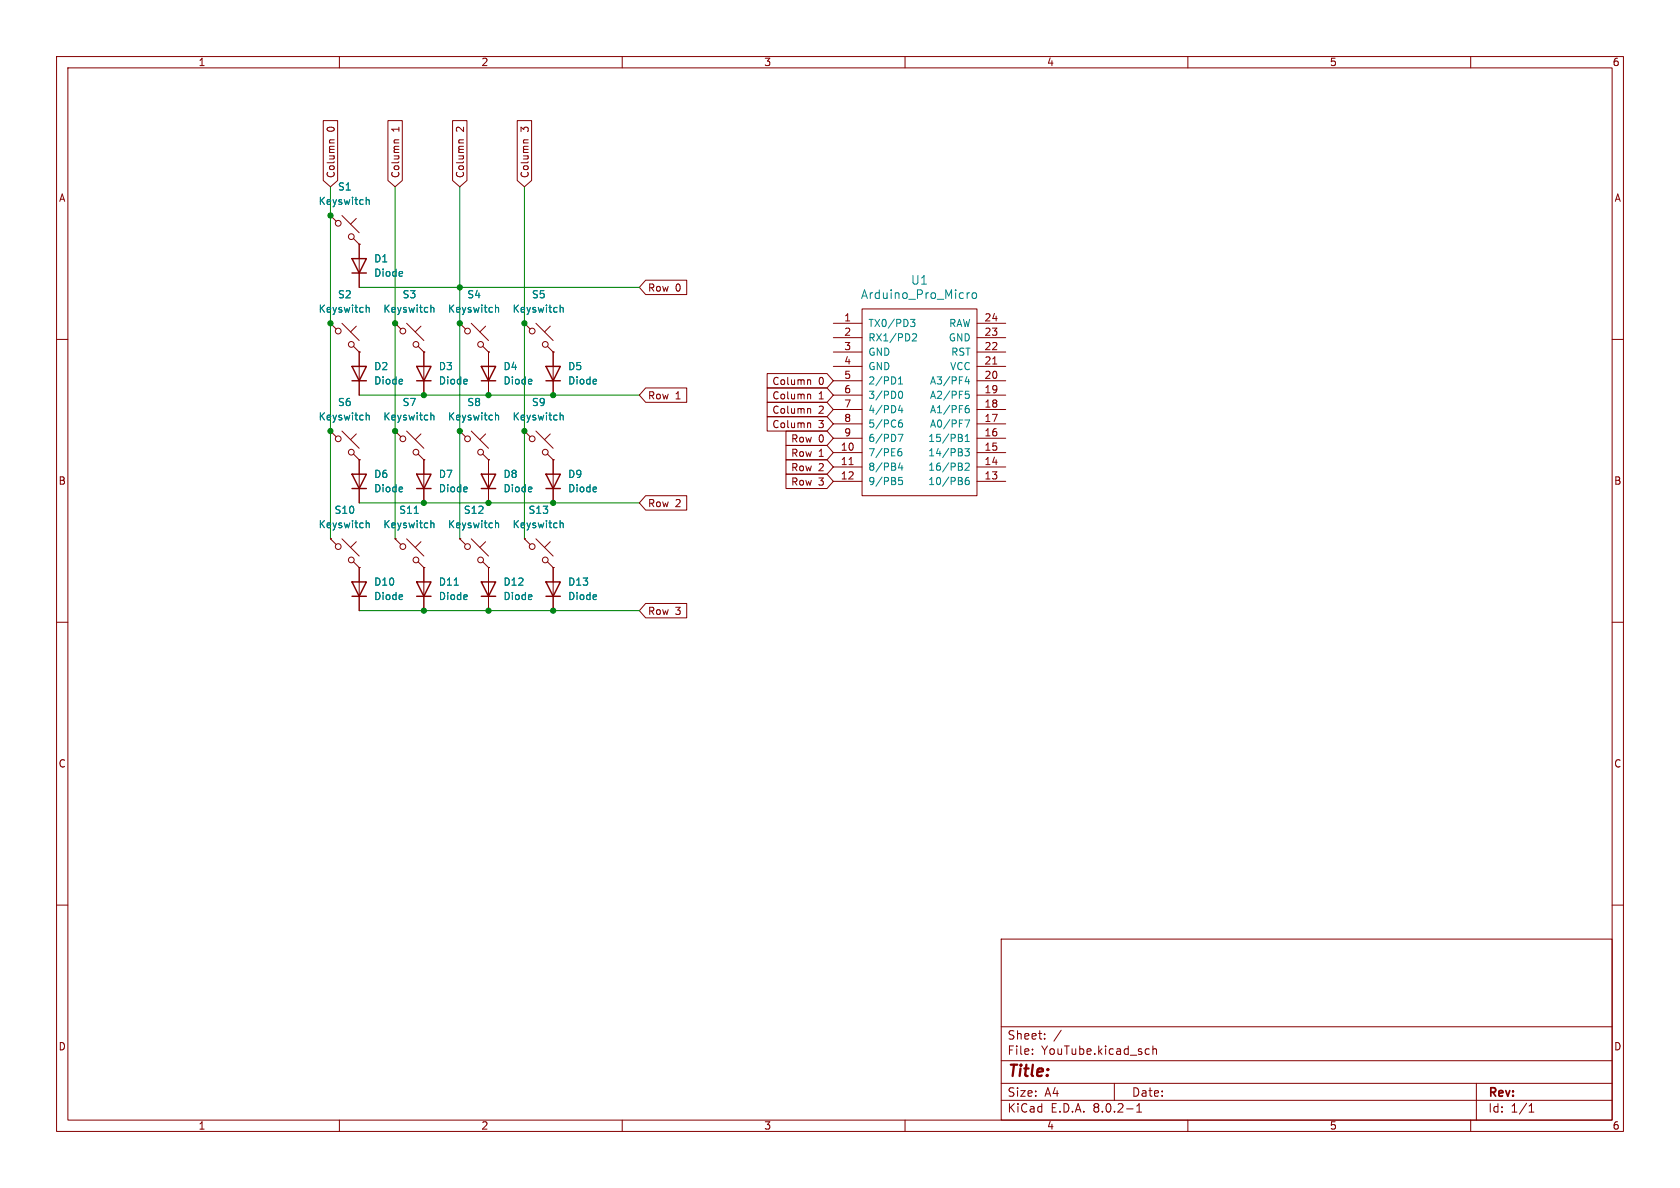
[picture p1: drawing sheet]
<svg xmlns="http://www.w3.org/2000/svg" width="297mm" height="210mm" viewBox="0 0 297 210" stroke-linecap="round" stroke-linejoin="round" font-family="sans-serif">
<g fill="none" stroke="#840000" stroke-width=".18">
<path d="M10 10h277v190h-277zM12 12h273v186h-273zM60 10v2M110 10v2M160 10v2M210 10v2M260 10v2M57.1 21.3h2.6v10.6l-1.3 1.1-1.3-1.1zM58.4 38.1l1 1M58.4 38.1h.1M59.1 24.7h-.7l-.2 .4M60.5 38.1l3 3"/>
<path d="M63 38.6l-1 1M68.6 21.3h2.5v10.6l-1.3 1.1-1.2-1.1zM70.5 24.7h-.6l-.2 .4M80 21.3h2.6v10.6l-1.3 1.1-1.3-1.1zM82 24.7h-.7l-.2 .4M91.4 21.3h2.6v10.6l-1.3 1.1-1.3-1.1zM93.4 24.7h-.7l-.2 .4M10 60h2M58.4 57.2l1 1M58.4 57.2h.1M60.5 57.2l3 3M62.5 42.2l1 1"/>
<path d="M63 57.7l-1 1M63.5 43.2h.1M63.5 43.2v7.6M69.8 57.2l1.1 1M69.8 57.2h.1M71.9 57.2l3 3M74.4 57.7l-1 1M81.3 57.2l1 1M81.3 57.2h.1M83.3 57.2l3.1 3M85.9 57.7l-1.1 1M92.7 57.2l1 1"/>
<path d="M92.7 57.2h.1M94.7 57.2l3.1 3M97.3 57.7l-1 1M114.1 49.5h7.3v2.6h-7.3l-1.1-1.3zM147.3 57.2h5.1M147.3 59.7h5.1M152.4 54.6h20.3v33h-20.3zM172.7 57.2h5.1M172.7 59.7h5.1M285 60h2M58.4 76.2l1 1M58.4 76.2h.1"/>
<path d="M60.5 76.2l3 3M62.5 61.2l1 1M63 76.7l-1 1M63.5 62.2h.1M63.5 62.2v7.7M69.8 76.2l1.1 1M69.8 76.2h.1M71.9 76.2l3 3M73.9 61.2l1 1M74.4 76.7l-1 1M74.9 62.2h.1M74.9 62.2v7.7"/>
<path d="M81.3 76.2l1 1M81.3 76.2h.1M83.3 76.2l3.1 3M85.3 61.2l1.1 1M85.9 76.7l-1.1 1M86.4 62.2h.1M86.4 62.2v7.7M92.7 76.2l1 1M92.7 76.2h.1M94.7 76.2l3.1 3M96.8 61.2l1 1M97.3 76.7l-1 1"/>
<path d="M97.8 62.2h.1M97.8 62.2v7.7M114.1 68.6h7.3v2.5h-7.3l-1.1-1.2zM135.6 73.7h10.6l1.1 1.2-1.1 1.3h-10.6zM135.6 71.1h10.6l1.1 1.3-1.1 1.3h-10.6zM135.6 66h10.6l1.1 1.3-1.1 1.3h-10.6zM135.6 68.6h10.6l1.1 1.3-1.1 1.2h-10.6zM138.9 76.2h7.3l1.1 1.3-1.1 1.2h-7.3zM138.9 78.7h7.3l1.1 1.3-1.1 1.3h-7.3zM142.9 74.8l.4 .1v.7M142.9 67.1l.4 .2v.7M142.9 69.7l.4 .2v.6"/>
<path d="M142.9 72.2l.4 .2v.7M147.3 77.5h5.1M147.3 74.9h5.1M147.3 72.4h5.1M147.3 69.9h5.1M147.3 67.3h5.1M147.3 64.8h5.1M147.3 62.2h5.1M172.7 77.5h5.1M172.7 74.9h5.1M172.7 72.4h5.1M172.7 69.9h5.1"/>
<path d="M172.7 67.3h5.1M172.7 64.8h5.1M172.7 62.2h5.1M175.5 64.4h.7M58.4 95.3l1 1M58.4 95.3h.1M60.5 95.3l3 3M62.5 80.3l1 1M62.5 99.3l1 1M63 95.8l-1 1M63.5 81.3h.1M63.5 81.3v7.6"/>
<path d="M69.8 95.3l1.1 1M69.8 95.3h.1M71.9 95.3l3 3M73.9 80.3l1 1M73.9 99.3l1 1M74.4 95.8l-1 1M74.9 81.3h.1M74.9 81.3v7.6M81.3 95.3l1 1M81.3 95.3h.1M83.3 95.3l3.1 3M85.3 99.3l1.1 1"/>
<path d="M85.3 80.3l1.1 1M85.9 95.8l-1.1 1M86.4 81.3h.1M86.4 81.3v7.6M92.7 95.3l1 1M92.7 95.3h.1M94.7 95.3l3.1 3M96.8 80.3l1 1M96.8 99.3l1 1M97.3 95.8l-1 1M97.8 81.3h.1M97.8 81.3v7.6"/>
<path d="M114.1 87.6h7.3v2.6h-7.3l-1.1-1.3zM138.9 81.3h7.3l1.1 1.3-1.1 1.2h-7.3zM138.9 83.8h7.3l1.1 1.3-1.1 1.3h-7.3zM147.3 80h5.1M147.3 82.6h5.1M147.3 85.1h5.1M150.1 82.1h.7M172.7 80h5.1M172.7 82.6h5.1M172.7 85.1h5.1M10 110h2M63.5 100.3h.1"/>
<path d="M63.5 100.3v7.7M74.9 100.3h.1M74.9 100.3v7.7M86.4 100.3h.1M86.4 100.3v7.7M97.8 100.3h.1M97.8 100.3v7.7M114.1 106.7h7.3v2.5h-7.3l-1.1-1.2zM285 110h2M10 160h2M285 160h2M177 166h108v32h-108z"/>
<path d="M60 198v2M110 198v2M160 198v2M177 194.5h108M177 191.5h108M177 187.5h108M177 181.5h108M182.5 186.3v.1M182.5 185.5v.1M184.7 183.6v.1M184.7 182.8v.1M187.6 182.1l-1.3 2"/>
<path d="M197 191.5v3M199.2 196h1.1M201 196.6h.8M201 195.5l.4-.4v1.5M202.7 185.4l.5 .1M203.2 186.3l-.5 .1M203.8 185.5l.2-.1 .4 .1 .1 .9M203.8 184.9v1.5M210 198v2M260 198v2M261 191.5v6.5M270.3 196.6h.9"/>
<path d="M270.3 195.5l.4-.4v1.5"/>
<circle cx="59.8" cy="39.5" r=".51"/>
<circle cx="59.8" cy="58.5" r=".51"/>
<circle cx="62.1" cy="41.8" r=".51"/>
<circle cx="71.2" cy="58.5" r=".51"/>
<circle cx="82.7" cy="58.5" r=".51"/>
<circle cx="94.1" cy="58.5" r=".51"/>
<circle cx="59.8" cy="77.6" r=".51"/>
<circle cx="62.1" cy="79.9" r=".51"/>
<circle cx="62.1" cy="60.9" r=".51"/>
<circle cx="71.2" cy="77.6" r=".51"/>
<circle cx="73.5" cy="79.9" r=".51"/>
<circle cx="73.5" cy="60.9" r=".51"/>
<circle cx="82.7" cy="77.6" r=".51"/>
<circle cx="85" cy="60.9" r=".51"/>
<circle cx="85" cy="79.9" r=".51"/>
<circle cx="94.1" cy="77.6" r=".51"/>
<circle cx="96.4" cy="79.9" r=".51"/>
<circle cx="96.4" cy="60.9" r=".51"/>
<circle cx="59.8" cy="96.6" r=".51"/>
<circle cx="62.1" cy="99" r=".51"/>
<circle cx="71.2" cy="96.6" r=".51"/>
<circle cx="73.5" cy="99" r=".51"/>
<circle cx="82.7" cy="96.6" r=".51"/>
<circle cx="85" cy="99" r=".51"/>
<circle cx="94.1" cy="96.6" r=".51"/>
<circle cx="96.4" cy="99" r=".51"/>
</g>
<g fill="none" stroke="#008484" stroke-width=".18">
<path d="M64.7 34.9v1.2M64.7 35.4l.2-.1 .3 .1 .1 .7M64.7 53.9v1.3M64.7 54.5l.2-.2 .3 .1 .1 .8M76.2 54.5l.2-.2 .3 .1v.8M76.2 53.9v1.3M87.6 54.5l.2-.2 .3 .1v.8M87.6 53.9v1.3M99 54.5l.2-.2 .3 .1 .1 .8M99 53.9v1.3M161 56.5h.7l-.4 .4 .4 .2v.4l-.2 .2h-.4M161.3 59.1l.5-.1 .2 .4-.7 .9h.7"/>
<path d="M171 51.8v1M171.4 51.8h-.3l-.1 .2M172 51.8h.4l.2 .2v.5l-.2 .3-.4-.1-.2-.2v-.5zM64.7 73v1.2M64.7 73.5l.2-.1 .3 .1 .1 .7M76.2 73.5l.2-.1 .3 .1v.7M76.2 73v1.2M87.6 73.5l.2-.1 .3 .1v.7M87.6 73v1.2M99 73v1.2M99 73.5l.2-.1 .3 .1 .1 .7M158.8 79.9l.4-.1 .2 .2-.1 .5-.3 .1-.2-.1"/>
<path d="M158.8 76.8h.8l-.5 1.2M158.8 69.6l.2-.3 .1-.1a.68 .68 0 0 1 .5 .6 .68 .68 0 0 1-.5 .6l-.1-.1-.2-.4M158.8 75l.3-.3 .3 .1 .2 .2v.3l-.3 .2-.3-.1-.2-.1M158.8 67.9h.8M158.8 67l.4-.4v1.3M159.1 71.6l-.3 .9h.8M159.3 79.3l-.3 .1-.2 .2M159.4 72.1v.9M159.4 74.2l-.3 .1-.3 .5M170 77.4l.2 .2-.2 .4M170 76.9v.4M170.6 79.3h.8l-.5 .5 .4 .1v.6l-.2 .1-.5-.1"/>
<path d="M170.6 74.2h.8l-.5 1.3M170.6 78h.8M170.6 77.1l.4-.3v1.2M170.7 69.7l.4-.1 .3 .3-.2 .5h-.5M170.7 72.3l.4-.1 .3 .2-.2 .5-.3 .1-.2-.2M170.7 69.2h.6M170.9 66.6l-.3 .9h.8M171.2 71.7l-.3 .1-.2 .2M171.2 67v.9M64.7 92v1.3M64.7 92.6l.2-.2 .3 .1 .1 .8M73.2 90.7h.8"/>
<path d="M76.2 92v1.3M76.2 92.6l.2-.2 .3 .1v.8M87.6 92.6l.2-.2 .3 .1v.8M87.6 92v1.3M99 92v1.3M99 92.6l.2-.2 .3 .1 .1 .8M159.1 81.8l-.3 .9h.8M159.4 82.3v.8M159.5 84.4h-.6l-.1 .6 .2-.1h.4l.2 .2-.1 .4-.2 .2-.5-.2M170.6 82l.5-.1 .3 .3-.8 .9h.8M171.2 84.4l-.3 .1a.86 .86 0 0 0 0 1.2l.4-.2 .1-.4-.3-.2h-.3l-.2 .2M80.3 103.4h.7"/>
</g>
<g fill="none" stroke="#840000" stroke-width=".25">
<path d="M62.2 45.7h2.6l-1.3 2.6zM62.2 48.3h2.6M62.2 64.8h2.6l-1.3 2.5zM62.2 67.3h2.6M73.7 64.8h2.5l-1.3 2.5zM73.7 67.3h2.5M85.1 64.8h2.5l-1.2 2.5zM85.1 67.3h2.5M96.5 64.8h2.6l-1.3 2.5zM96.5 67.3h2.6M62.2 83.8h2.6l-1.3 2.6zM62.2 86.4h2.6"/>
<path d="M73.7 83.8h2.5l-1.3 2.6zM73.7 86.4h2.5M85.1 83.8h2.5l-1.2 2.6zM85.1 86.4h2.5M96.5 83.8h2.6l-1.3 2.6zM96.5 86.4h2.6M62.2 102.9h2.6l-1.3 2.5zM62.2 105.4h2.6M73.7 102.9h2.5l-1.3 2.5zM73.7 105.4h2.5M85.1 102.9h2.5l-1.2 2.5zM85.1 105.4h2.5"/>
<path d="M96.5 102.9h2.6l-1.3 2.5zM96.5 105.4h2.6"/>
</g>
<path d="M58.4 33v62.3M69.8 33v62.3M81.3 33v62.3M92.7 33v62.3M63.5 50.8h49.5M63.5 69.9h49.5M63.5 88.9h49.5M63.5 108h49.5" fill="none" stroke="#008400" stroke-width=".18"/>
<g fill="#008400" stroke="#008400" stroke-width=".18">
<circle cx="97.8" cy="88.9" r=".46"/>
<circle cx="92.7" cy="76.2" r=".46"/>
<circle cx="97.8" cy="108" r=".46"/>
<circle cx="86.4" cy="108" r=".46"/>
<circle cx="92.7" cy="57.2" r=".46"/>
<circle cx="97.8" cy="69.9" r=".46"/>
<circle cx="74.9" cy="108" r=".46"/>
<circle cx="81.3" cy="76.2" r=".46"/>
<circle cx="86.4" cy="69.9" r=".46"/>
<circle cx="74.9" cy="69.9" r=".46"/>
<circle cx="58.4" cy="76.2" r=".46"/>
<circle cx="69.8" cy="76.2" r=".46"/>
<circle cx="86.4" cy="88.9" r=".46"/>
<circle cx="74.9" cy="88.9" r=".46"/>
<circle cx="81.3" cy="50.8" r=".46"/>
<circle cx="81.3" cy="57.2" r=".46"/>
<circle cx="58.4" cy="38.1" r=".46"/>
<circle cx="69.8" cy="57.2" r=".46"/>
<circle cx="58.4" cy="57.2" r=".46"/>
</g>
<text font-size="2.8" fill="#840000" x="178" y="190.9">Title:</text>
<g font-size="2.1" fill="#008484">
<text x="152.1" y="53.1">Arduino_Pro_Micro</text>
<text x="161" y="50.5">U1</text>
</g>
<g font-size="2.1" fill="#840000">
<text x="178" y="184">Sheet:</text>
<text x="178" y="186.7">File:</text>
<text x="184.1" y="186.7">YouTube.kicad_sch</text>
<text x="178" y="196.9">KiCad</text>
<text x="178" y="194.1">Size:</text>
<text x="184.7" y="194.1">A4</text>
<text x="185.7" y="196.9">E.D.A.</text>
<text x="193.3" y="196.9">8.0.2-1</text>
<text x="200" y="194.1">Date:</text>
<text x="263" y="194.3">Rev:</text>
<text x="263" y="196.9">Id:</text>
<text x="267.1" y="196.9">1/1</text>
</g>
<g font-size="1.8" fill="#840000">
<text x="35" y="11.9">1</text>
<text x="85" y="11.9">2</text>
<text x="135" y="11.9">3</text>
<text x="185" y="11.9">4</text>
<text x="235" y="11.9">5</text>
<text x="285" y="11.9">6</text>
<text x="59.4" y="23.3" transform="rotate(-90 59.4 23.3)">0</text>
<text x="70.8" y="23.3" transform="rotate(-90 70.8 23.3)">1</text>
<text x="82.2" y="23.3" transform="rotate(-90 82.2 23.3)">2</text>
<text x="93.7" y="23.3" transform="rotate(-90 93.7 23.3)">3</text>
<text x="10.3" y="35.9">A</text>
<text x="59.4" y="31.6" transform="rotate(-90 59.4 31.6)">Column</text>
<text x="70.8" y="31.6" transform="rotate(-90 70.8 31.6)">Column</text>
<text x="82.2" y="31.6" transform="rotate(-90 82.2 31.6)">Column</text>
<text x="93.7" y="31.6" transform="rotate(-90 93.7 31.6)">Column</text>
<text x="285.3" y="35.9">A</text>
<text x="114.5" y="51.8">Row</text>
<text x="119.4" y="51.8">0</text>
<text x="149.2" y="56.9">1</text>
<text x="149.2" y="59.4">2</text>
<text x="173.9" y="59.4">23</text>
<text x="173.9" y="56.9">24</text>
<text x="149.2" y="62">3</text>
<text x="149.2" y="64.5">4</text>
<text x="173.9" y="64.5">21</text>
<text x="173.9" y="62">22</text>
<text x="114.5" y="70.8">Row</text>
<text x="119.4" y="70.8">1</text>
<text x="136.4" y="68.3">Column</text>
<text x="136.4" y="70.8">Column</text>
<text x="144.7" y="68.3">0</text>
<text x="144.7" y="70.8">1</text>
<text x="149.2" y="67.1">5</text>
<text x="149.2" y="69.6">6</text>
<text x="173.9" y="69.6">19</text>
<text x="173.9" y="67.1">20</text>
<text x="136.4" y="75.9">Column</text>
<text x="136.4" y="73.3">Column</text>
<text x="144.7" y="75.9">3</text>
<text x="144.7" y="73.3">2</text>
<text x="149.2" y="72.1">7</text>
<text x="149.2" y="74.7">8</text>
<text x="149.2" y="77.2">9</text>
<text x="173.9" y="77.2">16</text>
<text x="173.9" y="74.7">17</text>
<text x="173.9" y="72.1">18</text>
<text x="139.8" y="78.4">Row</text>
<text x="139.8" y="83.5">Row</text>
<text x="139.8" y="81">Row</text>
<text x="144.7" y="78.4">0</text>
<text x="144.7" y="83.5">2</text>
<text x="144.7" y="81">1</text>
<text x="148.5" y="79.8">10</text>
<text x="148.5" y="82.3">11</text>
<text x="173.9" y="82.3">14</text>
<text x="173.9" y="79.8">15</text>
<text x="10.3" y="85.9">B</text>
<text x="114.5" y="89.9">Row</text>
<text x="119.4" y="89.9">2</text>
<text x="139.8" y="86">Row</text>
<text x="144.7" y="86">3</text>
<text x="148.5" y="84.8">12</text>
<text x="173.9" y="84.8">13</text>
<text x="285.3" y="85.9">B</text>
<text x="114.5" y="108.9">Row</text>
<text x="119.4" y="108.9">3</text>
<text x="10.3" y="135.9">C</text>
<text x="285.3" y="135.9">C</text>
<text x="10.3" y="185.9">D</text>
<text x="285.3" y="185.9">D</text>
<text x="35" y="199.9">1</text>
<text x="85" y="199.9">2</text>
<text x="135" y="199.9">3</text>
<text x="185" y="199.9">4</text>
<text x="235" y="199.9">5</text>
<text x="285" y="199.9">6</text>
</g>
<g font-size="1.8" fill="#008484">
<text x="59.6" y="33.9">S1</text>
<text x="56.2" y="36.4">Keyswitch</text>
<text x="66" y="46.6">D1</text>
<text x="59.6" y="52.9">S2</text>
<text x="66" y="49.1">Diode</text>
<text x="71.1" y="52.9">S3</text>
<text x="82.5" y="52.9">S4</text>
<text x="93.9" y="52.9">S5</text>
<text x="56.2" y="55.5">Keyswitch</text>
<text x="67.7" y="55.5">Keyswitch</text>
<text x="79.1" y="55.5">Keyswitch</text>
<text x="90.5" y="55.5">Keyswitch</text>
<text x="153.4" y="58">TX0/PD3</text>
<text x="167.7" y="58">RAW</text>
<text x="66" y="65.6">D2</text>
<text x="77.5" y="65.6">D3</text>
<text x="88.9" y="65.6">D4</text>
<text x="100.3" y="65.6">D5</text>
<text x="153.4" y="60.6">RX1/PD2</text>
<text x="153.4" y="63.1">GND</text>
<text x="153.4" y="65.6">GND</text>
<text x="167.6" y="60.6">GND</text>
<text x="167.9" y="65.6">VCC</text>
<text x="168.1" y="63.1">RST</text>
<text x="59.6" y="72">S6</text>
<text x="66" y="68.2">Diode</text>
<text x="71.1" y="72">S7</text>
<text x="77.5" y="68.2">Diode</text>
<text x="82.5" y="72">S8</text>
<text x="88.9" y="68.2">Diode</text>
<text x="93.9" y="72">S9</text>
<text x="100.3" y="68.2">Diode</text>
<text x="153.4" y="68.2">2/PD1</text>
<text x="153.4" y="70.7">3/PD0</text>
<text x="164.3" y="70.7">A2/PF5</text>
<text x="164.3" y="68.2">A3/PF4</text>
<text x="56.2" y="74.5">Keyswitch</text>
<text x="67.7" y="74.5">Keyswitch</text>
<text x="79.1" y="74.5">Keyswitch</text>
<text x="90.5" y="74.5">Keyswitch</text>
<text x="153.4" y="73.3">4/PD4</text>
<text x="153.4" y="75.8">5/PC6</text>
<text x="164.3" y="75.8">A0/PF7</text>
<text x="164.3" y="73.3">A1/PF6</text>
<text x="153.4" y="80.9">7/PE6</text>
<text x="153.4" y="83.4">8/PB4</text>
<text x="153.4" y="78.3">6/PD7</text>
<text x="164" y="83.4">16/PB2</text>
<text x="164" y="80.9">14/PB3</text>
<text x="164" y="78.3">15/PB1</text>
<text x="66" y="84.7">D6</text>
<text x="66" y="87.2">Diode</text>
<text x="77.5" y="84.7">D7</text>
<text x="77.5" y="87.2">Diode</text>
<text x="88.9" y="84.7">D8</text>
<text x="88.9" y="87.2">Diode</text>
<text x="100.3" y="84.7">D9</text>
<text x="100.3" y="87.2">Diode</text>
<text x="153.4" y="86">9/PB5</text>
<text x="164" y="86">10/PB6</text>
<text x="56.2" y="93.6">Keyswitch</text>
<text x="59" y="91">S10</text>
<text x="67.7" y="93.6">Keyswitch</text>
<text x="70.5" y="91">S11</text>
<text x="79.1" y="93.6">Keyswitch</text>
<text x="81.9" y="91">S12</text>
<text x="90.5" y="93.6">Keyswitch</text>
<text x="93.3" y="91">S13</text>
<text x="66" y="103.7">D10</text>
<text x="66" y="106.3">Diode</text>
<text x="77.5" y="103.7">D11</text>
<text x="77.5" y="106.3">Diode</text>
<text x="88.9" y="103.7">D12</text>
<text x="88.9" y="106.3">Diode</text>
<text x="100.3" y="103.7">D13</text>
<text x="100.3" y="106.3">Diode</text>
</g>
</svg>
